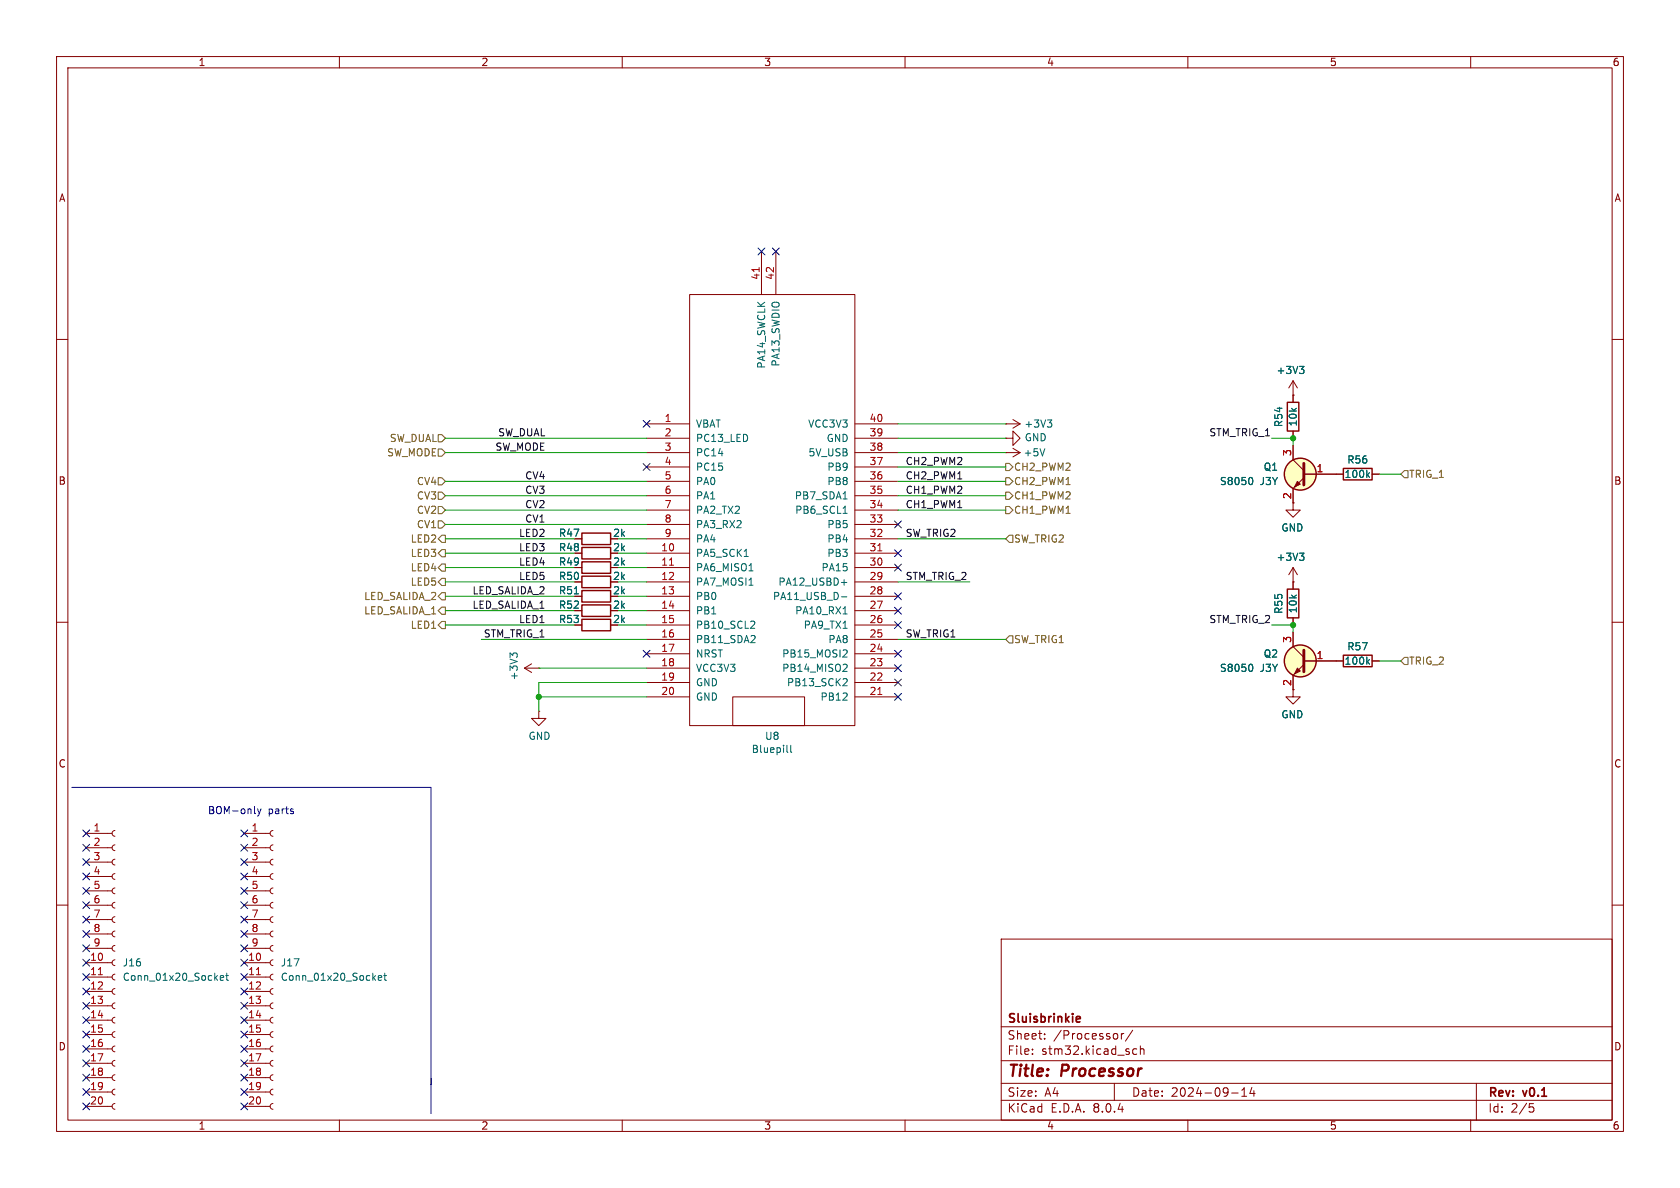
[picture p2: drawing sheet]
<svg xmlns="http://www.w3.org/2000/svg" width="297mm" height="210mm" viewBox="0 0 297 210" stroke-linecap="round" stroke-linejoin="round" font-family="sans-serif">
<g fill="none" stroke="#840000" stroke-width=".18">
<path d="M10 10h277v190h-277zM12 12h273v186h-273zM60 10v2M110 10v2M160 10v2M210 10v2M260 10v2M10 60h2M121.9 52.1h29.2v76.2h-29.2zM134.6 44.5v7.6M137.2 44.5v7.6M285 60h2"/>
<path d="M114.3 74.9h7.6M114.3 77.5h7.6M151.1 74.9h7.6M151.1 77.5h7.6M177.8 74.9h.1M177.8 77.5h1.3v-1.3l1.2 1.3-1.2 1.2v-1.2M177.8 77.5h.1M177.8 74.9h2.5M179.1 79.2l1.2 .8M179.1 74.2l1.2 .7M180.3 74.9l-1.2 .8M228.6 69.9h.1"/>
<path d="M228.6 67.3l.8 1.3M228.6 67.3v3.8M228.6 76.2v1.3M228.6 78.7v2.6l1.9 1.9M228.6 67.3l-.8 1.3M101.6 95.3h1.3M101.6 97.8h1.3M114.3 95.3h7.6M114.3 97.8h7.6M114.3 80h7.6M114.3 92.7h7.6M114.3 90.2h7.6"/>
<path d="M114.3 87.6h7.6M114.3 85.1h7.6M114.3 82.6h7.6M151.1 95.3h7.6M151.1 97.8h7.6M151.1 80h7.6M151.1 92.7h7.6M151.1 90.2h7.6M151.1 87.6h7.6M151.1 85.1h7.6M151.1 82.6h7.6M177.8 80h.1"/>
<path d="M177.8 80h2.5M180.3 80l-1.2 .8M230.5 84.5l-1.9 1.9v3.8h-1.3l1.3 1.2 1.3-1.2h-1.3M230.5 83.8h7M242.6 83.8h1.2M10 110h2M92.7 118.1l1.3 .8M92.7 118.1h2.5M94 117.3l-1.3 .8M95.2 118.1h.1M101.6 100.3h1.3M101.6 102.9h1.3"/>
<path d="M101.6 105.4h1.3M101.6 108h1.3M101.6 110.5h1.3M114.3 118.1h7.6M114.3 100.3h7.6M114.3 102.9h7.6M114.3 105.4h7.6M114.3 108h7.6M114.3 110.5h7.6M114.3 113h7.6M114.3 115.6h7.6M151.1 118.1h7.6"/>
<path d="M151.1 100.3h7.6M151.1 102.9h7.6M151.1 105.4h7.6M151.1 108h7.6M151.1 110.5h7.6M151.1 113h7.6M151.1 115.6h7.6M228.6 102.9h.1M228.6 100.3v3.8M228.6 109.2v1.3M228.6 111.8v2.5l1.9 1.9M228.6 100.3l.8 1.3"/>
<path d="M228.6 100.3l-.8 1.3M230.5 117.5l-1.9 1.9v3.8h-1.3l1.3 1.3 1.3-1.3h-1.3M230.5 116.8h7M242.6 116.8h1.2M285 110h2M95.2 125.7v1.3h1.3l-1.3 1.3-1.2-1.3h1.2M95.2 125.7h.1M114.3 120.7h7.6M114.3 123.2h7.6M129.5 123.2h12.7v5.1h-12.7zM151.1 120.7h7.6M151.1 123.2h7.6"/>
<path d="M10 160h2M15.2 157.5h4.6M15.2 154.9h4.6M15.2 152.4h4.6M15.2 149.9h4.6M15.2 147.3h4.6M20.3 159.5l-.3 .2-.2 .3 .2 .4 .3 .1M20.3 157l-.3 .1-.2 .4 .2 .3 .3 .2M20.3 154.4l-.3 .2-.2 .3 .2 .4 .3 .1M20.3 151.9l-.3 .1-.2 .4 .2 .4 .3 .1M20.3 149.4l-.3 .1-.2 .4 .2 .3 .3 .2M20.3 146.8l-.3 .2-.2 .3 .2 .4 .3 .1"/>
<path d="M43.2 157.5h4.6M43.2 154.9h4.6M43.2 152.4h4.6M43.2 149.9h4.6M43.2 147.3h4.6M48.3 159.5l-.4 .2-.1 .3 .1 .4 .4 .1M48.3 157l-.4 .1-.1 .4 .1 .3 .4 .2M48.3 154.4l-.4 .2-.1 .3 .1 .4 .4 .1M48.3 151.9l-.4 .1-.1 .4 .1 .4 .4 .1M48.3 149.4l-.4 .1-.1 .4 .1 .3 .4 .2M48.3 146.8l-.4 .2-.1 .3 .1 .4 .4 .1M285 160h2"/>
<path d="M15.2 177.8h4.6M15.2 175.3h4.6M15.2 172.7h4.6M15.2 170.2h4.6M15.2 167.6h4.6M15.2 165.1h4.6M15.2 162.6h4.6M15.2 160h4.6M20.3 179.8l-.3 .2-.2 .3 .2 .4 .3 .1M20.3 177.3l-.3 .1-.2 .4 .2 .4 .3 .1M20.3 174.8l-.3 .1-.2 .4 .2 .3 .3 .2M20.3 172.2l-.3 .2-.2 .3 .2 .4 .3 .1"/>
<path d="M20.3 169.7l-.3 .1-.2 .4 .2 .3 .3 .2M20.3 167.1l-.3 .2-.2 .3 .2 .4 .3 .1M20.3 164.6l-.3 .1-.2 .4 .2 .4 .3 .1M20.3 162.1l-.3 .1-.2 .4 .2 .3 .3 .2M43.2 177.8h4.6M43.2 175.3h4.6M43.2 172.7h4.6M43.2 170.2h4.6M43.2 167.6h4.6M43.2 165.1h4.6M43.2 162.6h4.6M43.2 160h4.6"/>
<path d="M48.3 179.8l-.4 .2-.1 .3 .1 .4 .4 .1M48.3 177.3l-.4 .1-.1 .4 .1 .4 .4 .1M48.3 174.8l-.4 .1-.1 .4 .1 .3 .4 .2M48.3 172.2l-.4 .2-.1 .3 .1 .4 .4 .1M48.3 169.7l-.4 .1-.1 .4 .1 .3 .4 .2M48.3 167.1l-.4 .2-.1 .3 .1 .4 .4 .1M48.3 164.6l-.4 .1-.1 .4 .1 .4 .4 .1M48.3 162.1l-.4 .1-.1 .4 .1 .3 .4 .2M177 166h108v32h-108zM15.2 185.4h4.6M15.2 195.6h4.6M15.2 193h4.6"/>
<path d="M15.2 190.5h4.6M15.2 188h4.6M15.2 182.9h4.6M15.2 180.3h4.6M20.3 195.1l-.3 .1-.2 .4 .2 .3 .3 .2M20.3 192.5l-.3 .2-.2 .3 .2 .4 .3 .1M20.3 190l-.3 .1-.2 .4 .2 .4 .3 .1M20.3 187.5l-.3 .1-.2 .4 .2 .3 .3 .2M20.3 184.9l-.3 .2-.2 .3 .2 .4 .3 .1M20.3 182.4l-.3 .1-.2 .4 .2 .3 .3 .2M43.2 185.4h4.6M43.2 195.6h4.6"/>
<path d="M43.2 193h4.6M43.2 190.5h4.6M43.2 188h4.6M43.2 182.9h4.6M43.2 180.3h4.6M48.3 195.1l-.4 .1-.1 .4 .1 .3 .4 .2M48.3 192.5l-.4 .2-.1 .3 .1 .4 .4 .1M48.3 190l-.4 .1-.1 .4 .1 .4 .4 .1M48.3 187.5l-.4 .1-.1 .4 .1 .3 .4 .2M48.3 184.9l-.4 .2-.1 .3 .1 .4 .4 .1M48.3 182.4l-.4 .1-.1 .4 .1 .3 .4 .2M60 198v2"/>
<path d="M110 198v2M160 198v2M177 194.5h108M177 191.5h108M177 187.5h108M177 181.5h108M182.5 186.3v.1M182.5 185.5v.1M184.7 183.6v.1M184.7 182.8v.1M197 191.5v3M197.5 182.8v.8"/>
<path d="M198.2 182.7v1M198.7 182.7l-.3 .1-.2 .2M200.2 182.1l-1.2 2M201 185.5l-.5-.1-.3 .3v.4l.2 .2h.6M201.6 185.5l.2-.1 .4 .1v.9M201.6 184.9v1.5M210 198v2M217.7 193.2h1.2M219.5 193.8h.9M219.5 192.7l.5-.4v1.5M221.3 192.2l-.3 1.1h.9M221.7 192.8v1"/>
<path d="M260 198v2M261 191.5v6.5M270.4 195.1h.7M270.5 195.7h.4l.3 .3-.2 .5-.5 .1"/>
</g>
<path d="M190.5 179.7l.4 .1 .1 .2-.7 .2M190.9 180.6l-.4 .1" fill="none" stroke="#840000" stroke-width=".3"/>
<g fill="none" stroke="#840000" stroke-width=".25">
<path d="M227.6 71.1h2v5.1h-2zM102.9 94.2h5v2.1h-5zM102.9 96.8h5v2h-5zM102.9 99.3h5v2h-5zM237.5 82.8h5.1v2h-5.1zM102.9 104.4h5v2h-5zM102.9 109.5h5v2h-5zM102.9 101.9h5v2h-5zM102.9 106.9h5v2.1h-5zM227.6 104.1h2v5.1h-2zM237.5 115.8h5.1v2.1h-5.1z"/>
<circle cx="229.9" cy="83.8" r="2.82"/>
<circle cx="229.9" cy="116.8" r="2.82"/>
</g>
<g fill="none" stroke="#006464" stroke-width=".18">
<path d="M184.7 79.3l-.4 1.3M185.2 74.2h.7l-.4 .5M185.7 74.7l.2 .3v.3l-.2 .2M229.7 64.8h.8l-.4 .4M230.3 65.2l.2 .3v.3l-.2 .2M131.6 98.4h.7M149 90.7h.8M149 88.2h.8M221.2 84.4a.79 .79 0 0 1 0 1.3M229.7 97.8h.8l-.4 .5M230.3 98.3l.2 .2v.3l-.2 .3M241.8 83.9l.3 .5"/>
<path d="M242.1 83.6l-.5 .4M90.6 115.9l-.4-.5v.8M90.6 115.7l.3-.3h.3l.2 .3M101.5 105h.8M132.4 100.9h.7M132.4 103.4h.7M133.2 109.8l.2 .2v.3l-.7 .8h.7M133.4 112.4l.1 .2-.1 .3-.7 .7h.8M148.7 105.5h1M148.7 103h1M149 108.5h.8M149.2 120h.5l.1 .3-.8 .9h.8"/>
<path d="M149.2 114.9h.5l.1 .3-.8 .9h.8M149.2 117.4l.5 .1 .1 .3-.8 .9h.8M221.2 117.4a.79 .79 0 0 1 0 1.3M241.8 116.9l.3 .5M242.1 116.6l-.5 .5M139.1 131.7v1.1l.2 .2M139.8 131.7v1.1l.2 .2M38.9 172.9l.6-.1v-.3h-.4l-.2 .1 .1 .6h.5M39.9 172.5h.5M40.1 172v1.1l.3 .2M66.9 172.9l.6-.1-.1-.3h-.3l-.2 .1v.6h.5M67.8 172.5h.5"/>
<path d="M68 172v1.1l.3 .2"/>
</g>
<g fill="#ffffc2" stroke="#ffffc2" stroke-width=".18">
<circle cx="229.9" cy="83.8" r="2.82"/>
<circle cx="229.9" cy="116.8" r="2.82"/>
</g>
<path d="M230.5 81.9v3.8M230.5 114.9v3.8" fill="none" stroke="#840000" stroke-width=".51"/>
<g fill="#840000" stroke="#840000" stroke-width=".18">
<path d="M229.4 85.1l.5 .5-1 .5z"/>
<path d="M229.4 118.1l.5 .5-1 .5z"/>
</g>
<path d="M134.2 47.3v.7M118.4 99.9h.7M155.2 97.4h.7M155.2 122.8h.7M17.4 172.3h.7M45.3 172.3h.8" fill="none" stroke="#a90000" stroke-width=".18"/>
<g fill="none" stroke="#725600" stroke-width=".18">
<path d="M77.5 76.8h.6l.6 .7-.6 .6h-.6zM77.5 79.4h.6l.6 .6-.6 .6h-.6zM77.5 92.1h.6l.6 .6-.6 .6h-.6zM77.5 89.5h.6l.6 .7-.6 .6h-.6zM77.5 87h.6l.6 .6-.6 .7h-.6zM77.5 84.5h.6l.6 .6-.6 .6h-.6zM77.5 95.3l.6-.7h.6v1.3h-.6zM78.1 99.7h.6v1.3h-.6l-.6-.7zM78.1 97.2h.6v1.2h-.6l-.6-.6zM177.8 84.5h.6l.7 .6-.7 .6h-.6zM177.8 81.9h.6l.7 .7-.7 .6h-.6zM177.8 89.5h.6l.7 .7-.7 .6h-.6z"/>
<path d="M177.8 87h.6l.7 .6-.7 .7h-.6zM178.4 94.6h.7v1.3h-.7l-.6-.6zM248.3 83.2h.6v1.3h-.6l-.7-.7zM77.5 105.4l.6-.6h.6v1.2h-.6zM78.1 107.3h.6v1.3h-.6l-.6-.6zM78.1 109.9h.6v1.2h-.6l-.6-.6zM78.1 102.2h.6v1.3h-.6l-.6-.6zM178.4 112.4h.7v1.3h-.7l-.6-.7zM248.3 116.2h.6v1.3h-.6l-.7-.7z"/>
</g>
<path d="M12.7 139.2h63.5v57.7M45.1 143.8h.1M45.5 143l.3 .8M45.8 143.8l-.3 .5M46.1 143l-.3 .8M51.8 143.5v.3" fill="none" stroke="#0000c2" stroke-width=".18"/>
<g fill="none" stroke="#009600" stroke-width=".18">
<path d="M78.7 77.5h35.6M158.7 77.5h19.1M158.7 74.9h19.1M224.8 77.5h3.8v1.2M78.7 85.1h35.6M78.7 90.2h35.6M78.7 87.6h35.6M78.7 80h35.6M78.7 92.7h35.6M78.7 95.3h22.9M78.7 97.8h22.9M109.2 95.3h5.1"/>
<path d="M109.2 97.8h5.1M158.7 85.1h19.1M158.7 90.2h19.1M158.7 87.6h19.1M158.7 80h19.1M158.7 95.3h19.1M158.7 82.6h19.1M243.8 83.8h3.8M78.7 110.5h22.9M78.7 108h22.9M78.7 102.9h22.9M78.7 105.4h22.9"/>
<path d="M78.7 100.3h22.9M85.1 113h29.2M95.2 118.1h19.1M109.2 110.5h5.1M109.2 108h5.1M109.2 102.9h5.1M109.2 105.4h5.1M109.2 100.3h5.1M158.7 102.9h12.7M158.7 113h19.1M224.8 110.5h3.8v1.3M243.8 116.8h3.8"/>
<path d="M95.2 123.2h19.1M114.3 120.7h-19.1v5"/>
</g>
<g fill="none" stroke="#000084" stroke-width=".18">
<path d="M134 43.8l1.2 1.3M135.2 43.8l-1.2 1.3M136.6 43.8l1.2 1.3M137.8 43.8l-1.2 1.3M113.7 74.3l1.2 1.2M114.9 74.3l-1.2 1.2M113.7 81.9l1.2 1.3M114.9 81.9l-1.2 1.3M158.1 97.2l1.3 1.2M158.1 92.1l1.3 1.2M158.1 99.7l1.3 1.2M159.4 97.2l-1.3 1.2"/>
<path d="M159.4 92.1l-1.3 1.2M159.4 99.7l-1.3 1.2M113.7 115l1.2 1.2M114.9 115l-1.2 1.2M158.1 117.5l1.3 1.2M158.1 109.9l1.3 1.2M158.1 115l1.3 1.2M158.1 104.8l1.3 1.2M158.1 107.3l1.3 1.3M159.4 117.5l-1.3 1.2M159.4 109.9l-1.3 1.2M159.4 115l-1.3 1.2"/>
<path d="M159.4 104.8l-1.3 1.2M159.4 107.3l-1.3 1.3M158.1 122.6l1.3 1.2M158.1 120l1.3 1.3M159.4 122.6l-1.3 1.2M159.4 120l-1.3 1.3M14.6 159.4l1.2 1.2M14.6 156.9l1.2 1.2M14.6 151.8l1.2 1.2M14.6 146.7l1.2 1.2M14.6 149.3l1.2 1.2M14.6 154.3l1.2 1.2"/>
<path d="M15.8 159.4l-1.2 1.2M15.8 156.9l-1.2 1.2M15.8 151.8l-1.2 1.2M15.8 146.7l-1.2 1.2M15.8 149.3l-1.2 1.2M15.8 154.3l-1.2 1.2M42.6 154.3l1.2 1.2M42.6 151.8l1.2 1.2M42.6 159.4l1.2 1.2M42.6 156.9l1.2 1.2M42.6 146.7l1.2 1.2M42.6 149.3l1.2 1.2"/>
<path d="M43.8 156.9l-1.2 1.2M43.8 149.3l-1.2 1.2M43.8 151.8l-1.2 1.2M43.8 146.7l-1.2 1.2M43.8 154.3l-1.2 1.2M43.8 159.4l-1.2 1.2M14.6 164.5l1.2 1.2M14.6 162l1.2 1.2M14.6 167l1.2 1.2M14.6 169.6l1.2 1.2M14.6 172.1l1.2 1.2M14.6 177.2l1.2 1.2"/>
<path d="M14.6 179.7l1.2 1.2M14.6 174.7l1.2 1.2M15.8 164.5l-1.2 1.2M15.8 162l-1.2 1.2M15.8 167l-1.2 1.2M15.8 169.6l-1.2 1.2M15.8 172.1l-1.2 1.2M15.8 177.2l-1.2 1.2M15.8 179.7l-1.2 1.2M15.8 174.7l-1.2 1.2M42.6 179.7l1.2 1.2M42.6 169.6l1.2 1.2"/>
<path d="M42.6 162l1.2 1.2M42.6 164.5l1.2 1.2M42.6 172.1l1.2 1.2M42.6 167l1.2 1.2M42.6 174.7l1.2 1.2M42.6 177.2l1.2 1.2M43.8 179.7l-1.2 1.2M43.8 162l-1.2 1.2M43.8 164.5l-1.2 1.2M43.8 169.6l-1.2 1.2M43.8 172.1l-1.2 1.2M43.8 167l-1.2 1.2"/>
<path d="M43.8 174.7l-1.2 1.2M43.8 177.2l-1.2 1.2M14.6 184.8l1.2 1.2M14.6 182.3l1.2 1.2M14.6 187.4l1.2 1.2M14.6 195l1.2 1.2M14.6 189.9l1.2 1.2M14.6 192.4l1.2 1.2M15.8 184.8l-1.2 1.2M15.8 182.3l-1.2 1.2M15.8 187.4l-1.2 1.2M15.8 195l-1.2 1.2"/>
<path d="M15.8 189.9l-1.2 1.2M15.8 192.4l-1.2 1.2M42.6 182.3l1.2 1.2M42.6 184.8l1.2 1.2M42.6 187.4l1.2 1.2M42.6 195l1.2 1.2M42.6 192.4l1.2 1.2M42.6 189.9l1.2 1.2M43.8 182.3l-1.2 1.2M43.8 184.8l-1.2 1.2M43.8 187.4l-1.2 1.2M43.8 195l-1.2 1.2"/>
<path d="M43.8 192.4l-1.2 1.2M43.8 189.9l-1.2 1.2"/>
</g>
<g fill="#009600" stroke="#009600" stroke-width=".18">
<circle cx="228.6" cy="110.5" r=".46"/>
<circle cx="228.6" cy="77.5" r=".46"/>
<circle cx="95.2" cy="123.2" r=".46"/>
</g>
<g font-size="2.8" fill="#840000">
<text x="178" y="190.9">Title:</text>
<text x="187.7" y="190.9">Processor</text>
</g>
<g font-size="2.1" fill="#840000">
<text x="178" y="184">Sheet:</text>
<text x="178" y="181.2">Sluisbrinkie</text>
<text x="186.2" y="184">/Processor/</text>
<text x="178" y="186.7">File:</text>
<text x="184.1" y="186.7">stm32.kicad_sch</text>
<text x="178" y="196.9">KiCad</text>
<text x="178" y="194.1">Size:</text>
<text x="184.7" y="194.1">A4</text>
<text x="185.7" y="196.9">E.D.A.</text>
<text x="193.3" y="196.9">8.0.4</text>
<text x="200" y="194.1">Date:</text>
<text x="207" y="194.1">2024-09-14</text>
<text x="263" y="194.3">Rev:</text>
<text x="263" y="196.9">Id:</text>
<text x="267.1" y="196.9">2/5</text>
<text x="269.4" y="194.3">v0.1</text>
</g>
<g font-size="1.8" fill="#840000">
<text x="35" y="11.9">1</text>
<text x="85" y="11.9">2</text>
<text x="135" y="11.9">3</text>
<text x="185" y="11.9">4</text>
<text x="235" y="11.9">5</text>
<text x="285" y="11.9">6</text>
<text x="10.3" y="35.9">A</text>
<text x="285.3" y="35.9">A</text>
<text x="10.3" y="85.9">B</text>
<text x="228.3" y="88.3" transform="rotate(-90 228.3 88.3)">2</text>
<text x="285.3" y="85.9">B</text>
<text x="108.3" y="95.1">2k</text>
<text x="108.3" y="97.6">2k</text>
<text x="108.3" y="100.2">2k</text>
<text x="108.3" y="105.3">2k</text>
<text x="108.3" y="102.7">2k</text>
<text x="108.3" y="107.8">2k</text>
<text x="108.3" y="110.3">2k</text>
<text x="228.3" y="121.4" transform="rotate(-90 228.3 121.4)">2</text>
<text x="10.3" y="135.9">C</text>
<text x="285.3" y="135.9">C</text>
<text x="10.3" y="185.9">D</text>
<text x="285.3" y="185.9">D</text>
<text x="35" y="199.9">1</text>
<text x="85" y="199.9">2</text>
<text x="135" y="199.9">3</text>
<text x="185" y="199.9">4</text>
<text x="235" y="199.9">5</text>
<text x="285" y="199.9">6</text>
</g>
<g font-size="1.8" fill="#a90000">
<text x="134.4" y="49.6" transform="rotate(-90 134.4 49.6)">41</text>
<text x="136.9" y="49.6" transform="rotate(-90 136.9 49.6)">42</text>
<text x="117.4" y="74.7">1</text>
<text x="117.4" y="77.2">2</text>
<text x="153.6" y="77.2">39</text>
<text x="153.6" y="74.7">40</text>
<text x="117.4" y="79.8">3</text>
<text x="117.4" y="82.3">4</text>
<text x="153.6" y="82.3">37</text>
<text x="153.6" y="79.8">38</text>
<text x="228.3" y="80.7" transform="rotate(-90 228.3 80.7)">3</text>
<text x="232.7" y="83.6">1</text>
<text x="117.4" y="84.8">5</text>
<text x="117.4" y="87.4">6</text>
<text x="117.4" y="89.9">7</text>
<text x="153.6" y="89.9">34</text>
<text x="153.6" y="87.4">35</text>
<text x="153.6" y="84.8">36</text>
<text x="117.4" y="92.5">8</text>
<text x="117.4" y="95">9</text>
<text x="153.6" y="95">32</text>
<text x="153.6" y="92.5">33</text>
<text x="116.8" y="97.5">10</text>
<text x="116.8" y="100.1">11</text>
<text x="153.6" y="100.1">30</text>
<text x="153.6" y="97.5">31</text>
<text x="116.8" y="102.6">12</text>
<text x="116.8" y="105.2">13</text>
<text x="116.8" y="107.7">14</text>
<text x="153.6" y="107.7">27</text>
<text x="153.6" y="105.2">28</text>
<text x="153.6" y="102.6">29</text>
<text x="116.8" y="110.2">15</text>
<text x="116.8" y="112.8">16</text>
<text x="153.6" y="112.8">25</text>
<text x="153.6" y="110.2">26</text>
<text x="228.3" y="113.7" transform="rotate(-90 228.3 113.7)">3</text>
<text x="116.8" y="115.3">17</text>
<text x="116.8" y="117.9">18</text>
<text x="153.6" y="117.9">23</text>
<text x="153.6" y="115.3">24</text>
<text x="232.7" y="116.6">1</text>
<text x="116.8" y="120.4">19</text>
<text x="116.8" y="122.9">20</text>
<text x="153.6" y="122.9">21</text>
<text x="153.6" y="120.4">22</text>
<text x="16.4" y="147.1">1</text>
<text x="16.4" y="149.6">2</text>
<text x="44.4" y="147.1">1</text>
<text x="44.4" y="149.6">2</text>
<text x="16.4" y="152.1">3</text>
<text x="16.4" y="154.7">4</text>
<text x="44.4" y="152.1">3</text>
<text x="44.4" y="154.7">4</text>
<text x="16.4" y="157.2">5</text>
<text x="16.4" y="159.8">6</text>
<text x="44.4" y="157.2">5</text>
<text x="44.4" y="159.8">6</text>
<text x="16.4" y="162.3">7</text>
<text x="16.4" y="164.8">8</text>
<text x="16.4" y="167.4">9</text>
<text x="44.4" y="162.3">7</text>
<text x="44.4" y="164.8">8</text>
<text x="44.4" y="167.4">9</text>
<text x="15.8" y="169.9">10</text>
<text x="15.8" y="172.5">11</text>
<text x="43.8" y="169.9">10</text>
<text x="43.8" y="172.5">11</text>
<text x="15.8" y="175">12</text>
<text x="15.8" y="177.5">13</text>
<text x="43.8" y="175">12</text>
<text x="43.8" y="177.5">13</text>
<text x="15.8" y="180.1">14</text>
<text x="15.8" y="182.6">15</text>
<text x="15.8" y="185.2">16</text>
<text x="43.8" y="180.1">14</text>
<text x="43.8" y="182.6">15</text>
<text x="43.8" y="185.2">16</text>
<text x="15.8" y="187.7">17</text>
<text x="15.8" y="190.2">18</text>
<text x="43.8" y="187.7">17</text>
<text x="43.8" y="190.2">18</text>
<text x="15.8" y="192.8">19</text>
<text x="15.8" y="195.3">20</text>
<text x="43.8" y="192.8">19</text>
<text x="43.8" y="195.3">20</text>
</g>
<g font-size="1.8" fill="#006464">
<text x="135.5" y="65.3" transform="rotate(-90 135.5 65.3)">PA14_SWCLK</text>
<text x="138" y="64.9" transform="rotate(-90 138 64.9)">PA13_SWDIO</text>
<text x="225.6" y="66.3">+3V3</text>
<text x="122.9" y="75.8">VBAT</text>
<text x="142.8" y="75.8">VCC3V3</text>
<text x="181" y="75.8">+3V3</text>
<text x="226.9" y="75.6" transform="rotate(-90 226.9 75.6)">R54</text>
<text x="229.5" y="75.5" transform="rotate(-90 229.5 75.5)">10k</text>
<text x="122.9" y="78.3">PC13_LED</text>
<text x="122.9" y="80.9">PC14</text>
<text x="122.9" y="83.4">PC15</text>
<text x="142.8" y="80.9">5V_USB</text>
<text x="146" y="78.3">GND</text>
<text x="146.2" y="83.4">PB9</text>
<text x="180.9" y="80.9">+5V</text>
<text x="181.1" y="78.2">GND</text>
<text x="223.3" y="83.4">Q1</text>
<text x="238.1" y="82.1">R56</text>
<text x="122.9" y="86">PA0</text>
<text x="122.9" y="88.5">PA1</text>
<text x="140.4" y="88.5">PB7_SDA1</text>
<text x="146.2" y="86">PB8</text>
<text x="215.6" y="86">S8050</text>
<text x="222.8" y="86">J3Y</text>
<text x="237.6" y="84.7">100k</text>
<text x="98.7" y="95.1">R47</text>
<text x="122.9" y="91">PA2_TX2</text>
<text x="122.9" y="93.6">PA3_RX2</text>
<text x="140.5" y="91">PB6_SCL1</text>
<text x="146.2" y="93.6">PB5</text>
<text x="226.4" y="94.2">GND</text>
<text x="98.7" y="97.6">R48</text>
<text x="98.7" y="100.2">R49</text>
<text x="122.9" y="98.7">PA5_SCK1</text>
<text x="122.9" y="101.2">PA6_MISO1</text>
<text x="122.9" y="96.1">PA4</text>
<text x="145.1" y="101.2">PA15</text>
<text x="146.2" y="98.7">PB3</text>
<text x="146.2" y="96.1">PB4</text>
<text x="225.6" y="99.3">+3V3</text>
<text x="98.7" y="105.3">R51</text>
<text x="98.7" y="102.7">R50</text>
<text x="98.7" y="107.8">R52</text>
<text x="122.9" y="103.7">PA7_MOSI1</text>
<text x="122.9" y="106.3">PB0</text>
<text x="136.5" y="106.3">PA11_USB_D-</text>
<text x="137.5" y="103.7">PA12_USBD+</text>
<text x="98.7" y="110.3">R53</text>
<text x="122.9" y="108.8">PB1</text>
<text x="122.9" y="111.4">PB10_SCL2</text>
<text x="122.9" y="113.9">PB11_SDA2</text>
<text x="140.5" y="108.8">PA10_RX1</text>
<text x="142" y="111.4">PA9_TX1</text>
<text x="146.3" y="113.9">PA8</text>
<text x="226.9" y="108.6" transform="rotate(-90 226.9 108.6)">R55</text>
<text x="229.5" y="108.5" transform="rotate(-90 229.5 108.5)">10k</text>
<text x="122.9" y="116.4">NRST</text>
<text x="122.9" y="119">VCC3V3</text>
<text x="138.2" y="119">PB14_MISO2</text>
<text x="138.2" y="116.4">PB15_MOSI2</text>
<text x="215.6" y="119">S8050</text>
<text x="222.8" y="119">J3Y</text>
<text x="223.3" y="116.4">Q2</text>
<text x="237.6" y="117.7">100k</text>
<text x="238.1" y="115.2">R57</text>
<text x="91.7" y="120.4" transform="rotate(-90 91.7 120.4)">+3V3</text>
<text x="122.9" y="121.5">GND</text>
<text x="122.9" y="124.1">GND</text>
<text x="139" y="121.5">PB13_SCK2</text>
<text x="145" y="124.1">PB12</text>
<text x="93.3" y="131">GND</text>
<text x="135.2" y="131">U8</text>
<text x="226.4" y="127.2">GND</text>
<text x="132.8" y="133.3">Bluepill</text>
<text x="21.6" y="171">J16</text>
<text x="21.6" y="173.6">Conn_01x20_Socket</text>
<text x="49.5" y="171">J17</text>
<text x="49.5" y="173.6">Conn_01x20_Socket</text>
</g>
<g font-size="1.8" fill="#0f0f0f">
<text x="88" y="77.2">SW_DUAL</text>
<text x="213.7" y="77.2">STM_TRIG_1</text>
<text x="87.5" y="79.7">SW_MODE</text>
<text x="160" y="82.3">CH2_PWM2</text>
<text x="92.7" y="84.8">CV4</text>
<text x="92.7" y="87.4">CV3</text>
<text x="92.7" y="89.9">CV2</text>
<text x="160" y="84.8">CH2_PWM1</text>
<text x="160" y="89.9">CH1_PWM1</text>
<text x="160" y="87.4">CH1_PWM2</text>
<text x="91.7" y="95">LED2</text>
<text x="92.7" y="92.4">CV1</text>
<text x="160" y="95">SW_TRIG2</text>
<text x="91.7" y="100.1">LED4</text>
<text x="91.7" y="97.5">LED3</text>
<text x="83.4" y="107.7">LED_SALIDA_1</text>
<text x="83.4" y="105.1">LED_SALIDA_2</text>
<text x="91.7" y="102.6">LED5</text>
<text x="160" y="102.6">STM_TRIG_2</text>
<text x="85.4" y="112.8">STM_TRIG_1</text>
<text x="91.7" y="110.2">LED1</text>
<text x="160" y="112.8">SW_TRIG1</text>
<text x="213.7" y="110.2">STM_TRIG_2</text>
</g>
<g font-size="1.8" fill="#725600">
<text x="68.3" y="80.9">SW_MODE</text>
<text x="68.8" y="78.3">SW_DUAL</text>
<text x="179.2" y="83.4">CH2_PWM2</text>
<text x="73.6" y="88.5">CV3</text>
<text x="73.6" y="86">CV4</text>
<text x="179.2" y="86">CH2_PWM1</text>
<text x="179.2" y="88.5">CH1_PWM2</text>
<text x="249" y="84.7">TRIG_1</text>
<text x="73.6" y="93.6">CV1</text>
<text x="73.6" y="91">CV2</text>
<text x="179.2" y="91">CH1_PWM1</text>
<text x="72.5" y="101.2">LED4</text>
<text x="72.5" y="98.7">LED3</text>
<text x="72.5" y="96.1">LED2</text>
<text x="179.2" y="96.1">SW_TRIG2</text>
<text x="64.3" y="106.3">LED_SALIDA_2</text>
<text x="72.5" y="103.7">LED5</text>
<text x="64.3" y="108.8">LED_SALIDA_1</text>
<text x="72.5" y="111.4">LED1</text>
<text x="179.2" y="113.9">SW_TRIG1</text>
<text x="249" y="117.7">TRIG_2</text>
</g>
<g font-size="1.8" fill="#0000c2">
<text x="36.7" y="144.1">BOM-only</text>
<text x="47.4" y="144.1">parts</text>
</g>
</svg>
